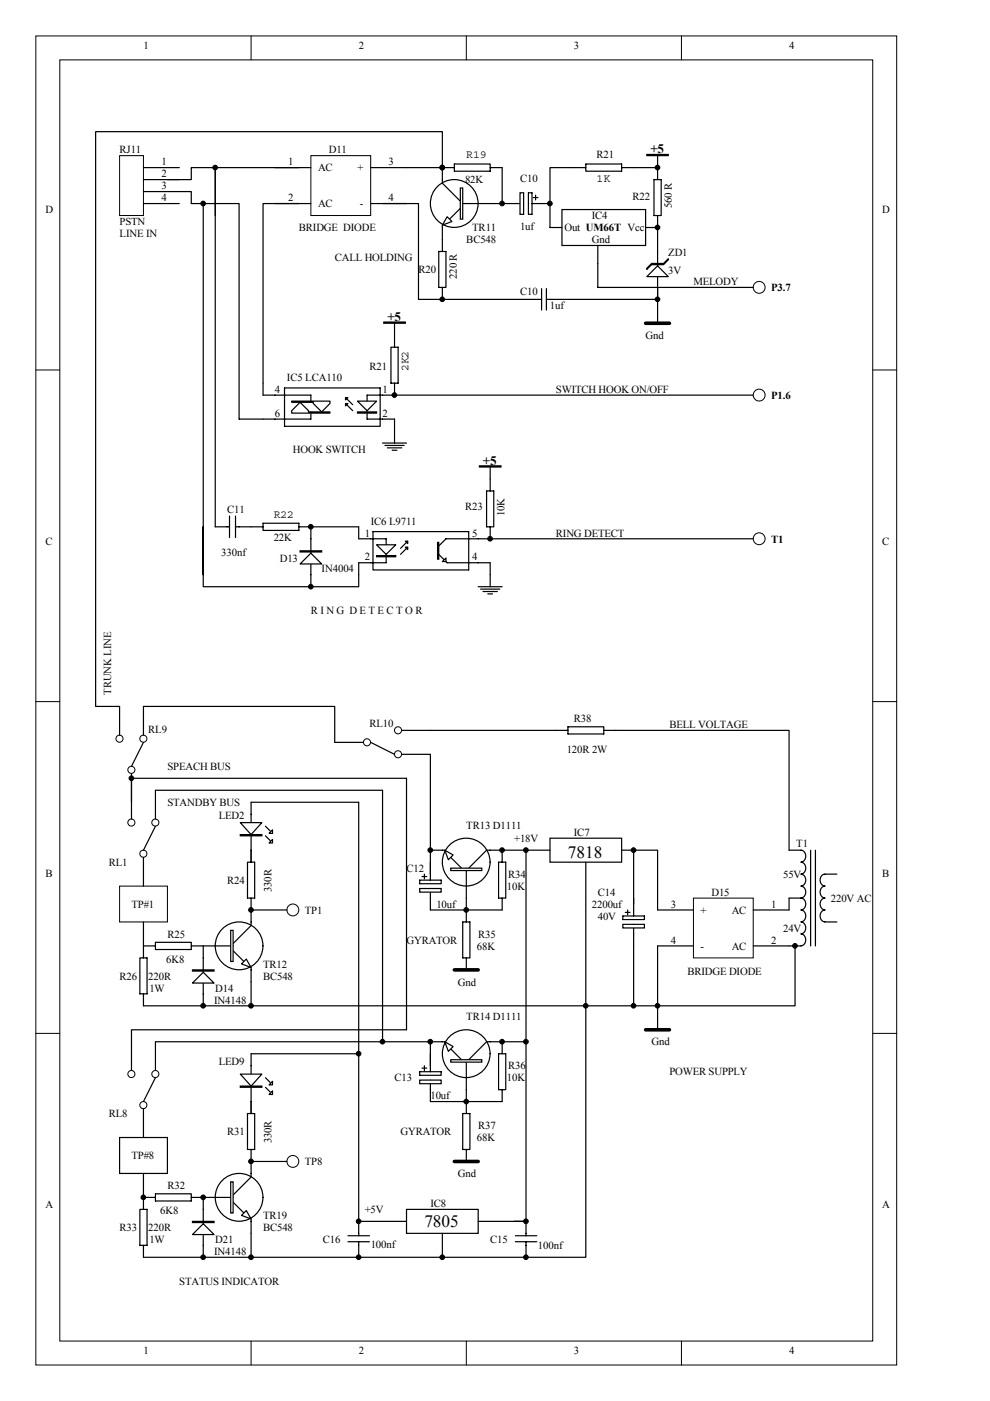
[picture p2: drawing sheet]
<svg xmlns="http://www.w3.org/2000/svg" width="210mm" height="297mm" viewBox="0 0 210 297" stroke-linecap="round" stroke-linejoin="round" font-family="sans-serif">
<g fill="none" stroke="#000" stroke-width=".21">
<path d="M7.6 7.6h182.5v281.8h-182.5zM12.7 12.7h172.3v271.6h-172.3zM53.2 7.6v5.1M98.9 7.6v5.1M144.5 7.6v5.1M7.6 78.4h5.1M185 78.4h5.1M7.6 148.8h5.1M185 148.8h5.1M7.6 219.1h5.1M185 219.1h5.1M53.2 284.3v5.1"/>
<path d="M98.9 284.3v5.1M144.5 284.3v5.1"/>
</g>
<path d="M25.4 33h5v12.7h-5z" fill="#fff" stroke="#000" stroke-width=".21"/>
<path d="M30.4 35.5h7.6M30.4 38.1h7.6M30.4 40.6h7.6M30.4 43.2h7.6M55.8 83.8h10.1v1.5M60.3 82.3h20.3v8.1h-20.3zM65.9 87.3v1.6h-10.1M73.3 85.6l1.5 1.5M73.3 84.3l1.5 1.5M83.7 83.8h-5.9v5.1h5.9" fill="none" stroke="#000" stroke-width=".25"/>
<g fill="#fff" stroke="#000" stroke-width=".25">
<path d="M75.8 85h4l-2 2.1z"/>
<path d="M73.3 84.3h.5l-.5 .5z"/>
<path d="M73.3 85.6h.5l-.5 .5z"/>
<path d="M61.8 85h8.2v.6l-1.8 1.7-1.8-1.7v-.3h-4.6z" fill-rule="evenodd"/>
<path d="M63.6 85.3l1.8 1.8v.2h4.6v.3h-8.2v-.5z" fill-rule="evenodd"/>
</g>
<path d="M75.8 87.3h4v.3h-4z" fill="#fff" stroke="#000" stroke-width=".25"/>
<path d="M83.7 68.5v2.6" fill="none" stroke="#000" stroke-width=".25"/>
<path d="M81.4 68.3h4.5v.2h-4.5z" fill="#fff" stroke="#000" stroke-width=".25"/>
<path d="M45.6 111.7h3.1M48.7 109.4v4.6M49.9 111.7h3.3M49.9 109.4v4.6M65.9 111.7v12.7" fill="none" stroke="#000" stroke-width=".25"/>
<path d="M63.6 116.8h4.6v.2h-4.6z" fill="#fff" stroke="#000" stroke-width=".25"/>
<path d="M65.9 117.3l2.3 2.3h-4.6z" fill="#fff" stroke="#000" stroke-width=".25"/>
<path d="M65.9 111.7h10.2M76.1 114.2h5.8v5.1h-5.8M79.1 112.7h20.3v8.1h-20.3zM86.4 116l-1.5 1.5M86.4 114.7l-1.5 1.6M93 117.5l1.8 1.8h9.1M103.9 114.2h-9.3l-1.6 1.6" fill="none" stroke="#000" stroke-width=".25"/>
<g fill="#fff" stroke="#000" stroke-width=".25">
<path d="M79.8 115.5h4.1l-2 2z"/>
<path d="M85.9 114.7h.5v.6z"/>
<path d="M85.9 116h.5v.5z"/>
<path d="M94.6 118.3v.8h-.8z"/>
</g>
<g fill="#fff" stroke="#000" stroke-width=".25">
<path d="M79.8 117.8h4.1v.2h-4.1z"/>
<path d="M92.8 115h.2v3.6h-.2z"/>
</g>
<path d="M103.9 99v2.6M76.1 111.7v2.5M76.1 119.3v2.6M101.4 124.4h5.1M101.9 124.9h4.1M102.4 125.4h3.1M103.4 125.9h1M103.9 121.9v2.5" fill="none" stroke="#000" stroke-width=".25"/>
<path d="M101.6 98.8h4.6v.2h-4.6z" fill="#fff" stroke="#000" stroke-width=".25"/>
<path d="M93.8 35.5v3.3l3.8 3.9M63.4 43.2h-7.6v38M93.8 47.7v3.1M97.6 43.2h6.3M97.6 44.2l-2.3 2.3" fill="none" stroke="#000" stroke-width=".25"/>
<path d="M97.6 39.9h.5v6.6h-.5z" fill="#fff" stroke="#000" stroke-width=".25"/>
<path d="M94.8 46l1 1-2 .7z" fill="#fff" stroke="#000" stroke-width=".25"/>
<g fill="none" stroke="#000" stroke-width=".25">
<path d="M106.5 43.2h4.5M112 40.9h.8v4.5h-.8zM112.8 43.2h3.8M113.6 41.4v1M111.5 63.5h3.3M114.8 61.2v4.5M115.8 63.5h3.3M115.8 61.2v4.5"/>
<circle cx="96.3" cy="43.1" r="5.1"/>
</g>
<g fill="#000" stroke="#000" stroke-width=".21">
<circle cx="93.8" cy="35.5" r=".5"/>
<circle cx="106.4" cy="43.1" r=".5"/>
</g>
<path d="M110.3 40.9h.7v4.5h-.7z" fill="#fff" stroke="#000" stroke-width=".25"/>
<path d="M63.4 35.5h-22.8v2.6h-5.1M139.4 33v2.5M113.1 41.9h1M103.9 119.3v2.6M76.1 121.9v2.5h-10.2" fill="none" stroke="#000" stroke-width=".25"/>
<g fill="#000" stroke="#000" stroke-width=".21">
<circle cx="45.6" cy="35.5" r=".5"/>
<circle cx="93.8" cy="63.5" r=".49"/>
<circle cx="65.9" cy="111.7" r=".5"/>
<circle cx="65.9" cy="124.4" r=".5"/>
</g>
<path d="M137.1 32.7h4.6v.3h-4.6z" fill="#fff" stroke="#000" stroke-width=".25"/>
<path d="M139.4 50.8v12.7" fill="none" stroke="#000" stroke-width=".25"/>
<g fill="#fff" stroke="#000" stroke-width=".25">
<path d="M137.1 58.7l2.3-2.3 2.3 2.3z"/>
<path d="M137.1 56.9l1.1-1h2.5l1-1.1v.3l-1 1h-2.5l-1.1 1z" fill-rule="evenodd"/>
</g>
<path d="M45.6 35.5v76.2M38 40.6h2.6v2.6h10.1v45.7h5.1M43.1 43.2v78.7M81.1 43.2h7.6v20.3M55.8 81.2v2.6M43.1 111.7v12.7h22.8" fill="none" stroke="#000" stroke-width=".25"/>
<circle cx="43.1" cy="43.1" r=".5" fill="#000" stroke="#000" stroke-width=".21"/>
<path d="M65.9 33h12.7v12.7h-12.7z" fill="#fff" stroke="#000" stroke-width=".21"/>
<g fill="none" stroke="#000" stroke-width=".25">
<path d="M58.3 35.5h7.6M78.6 35.5h17.7M96.3 34.8h7.6v1.5h-7.6zM103.9 35.5h2.6v7.7h-2.6M124.2 34.8h7.6v1.5h-7.6zM124.2 35.5h-7.6v12.7h2.5M131.8 35.5h7.6v2.6M138.7 38.1h1.5v7.6h-1.5zM58.3 43.2h7.6M78.6 43.2h7.6M93 53.3h1.6v7.6h-1.6zM93.8 50.8v2.5"/>
<path d="M106.5 43.2h.1M119.1 44.4h17.8v7.6h-17.8zM126.7 52v8.9h33M136.9 48.2h2.5M139.4 45.7v5.1M82.9 73.6h1.5v7.6h-1.5zM83.7 71.1v2.5M88.7 63.5h22.8M93.8 60.9v2.6M139.4 60.9v2.6h-20.3M81.1 93.9h5.1M81.6 94.4h4.1"/>
<path d="M82.1 95h3.1M83.1 95.5h1.1M83.7 81.2v2.6h76M83.7 88.9v5M53.2 111.7h2.6M55.8 110.9h7.6v1.6h-7.6zM63.4 111.7h2.5M103.2 104.1h1.5v7.6h-1.5zM103.9 111.7v2.5h55.8M103.9 101.6v2.5M53.2 223.4v12.7M56.3 230.5l1 1"/>
<path d="M56.3 228.5l1 1"/>
</g>
<g fill="#000" stroke="#000" stroke-width=".21">
<circle cx="139.4" cy="35.5" r=".5"/>
<circle cx="116.6" cy="43.1" r=".5"/>
<circle cx="139.4" cy="48.2" r=".5"/>
<circle cx="139.4" cy="63.5" r=".49"/>
<circle cx="83.6" cy="83.8" r=".5"/>
<circle cx="103.9" cy="114.2" r=".5"/>
</g>
<g fill="none" stroke="#000" stroke-width=".21">
<circle cx="161" cy="60.9" r="1.26"/>
<circle cx="161" cy="83.8" r="1.26"/>
<circle cx="161" cy="114.2" r="1.26"/>
</g>
<g fill="#fff" stroke="#000" stroke-width=".25">
<path d="M50.9 227.7h4.6l-2.3 2.6z"/>
<path d="M57.8 231.3v.8h-.8z"/>
<path d="M57.8 229.3v.7h-.8z"/>
</g>
<path d="M50.9 230.3h4.6v.2h-4.6z" fill="#fff" stroke="#000" stroke-width=".25"/>
<path d="M52.5 236.1h1.5v7.6h-1.5zM53.2 233.6v2.5M43.1 253.9h6.3M49.4 254.9l2.3 2.3M53.2 243.7v5.9l-3.8 3.8M53.2 258.4v3.1" fill="none" stroke="#000" stroke-width=".25"/>
<path d="M48.9 250.6h.5v6.6h-.5z" fill="#fff" stroke="#000" stroke-width=".25"/>
<path d="M51.2 257.7l1-1 1 1.7z" fill="#fff" stroke="#000" stroke-width=".25"/>
<g fill="none" stroke="#000" stroke-width=".25">
<path d="M43.1 253.9v12.7M53.2 261.5v5.1"/>
<circle cx="50.7" cy="253.9" r="5.1"/>
</g>
<circle cx="53.2" cy="246.2" r=".5" fill="#000" stroke="#000" stroke-width=".21"/>
<path d="M40.8 259h4.6v.2h-4.6z" fill="#fff" stroke="#000" stroke-width=".25"/>
<path d="M40.8 261.7l2.3-2.2 2.3 2.2z" fill="#fff" stroke="#000" stroke-width=".25"/>
<g fill="none" stroke="#000" stroke-width=".25">
<path d="M53.2 170.1v12.7M56.3 177.2l1 1M56.3 175.2l1 1M86.2 218.3h-58.3v8.7M30.4 235.1v6.1M33 228.5l-2.6 5.1M53.2 223.4h22.9M91.2 220.9h-58.2v6.1M25.4 241.2h10.1v7.6h-10.1zM29.7 256.4h1.5v7.6h-1.5zM30.4 253.9h2.6M30.4 248.8v7.6"/>
<path d="M33 253.1h7.6v1.5h-7.6zM40.6 253.9h2.5M53.2 246.3h7.6M30.4 264v2.6h81.1"/>
</g>
<g fill="#000" stroke="#000" stroke-width=".21">
<circle cx="81.1" cy="220.9" r=".5"/>
<circle cx="43.1" cy="266.6" r=".5"/>
<circle cx="53.2" cy="266.6" r=".5"/>
</g>
<g fill="none" stroke="#000" stroke-width=".21">
<circle cx="27.9" cy="227.7" r=".75"/>
<circle cx="30.4" cy="234.3" r=".75"/>
<circle cx="32.9" cy="227.7" r=".75"/>
<circle cx="62.1" cy="246.2" r="1.26"/>
</g>
<g fill="#fff" stroke="#000" stroke-width=".25">
<path d="M50.9 174.4h4.6l-2.3 2.6z"/>
<path d="M57.8 178v.7h-.8z"/>
<path d="M57.8 175.9v.8h-.8z"/>
</g>
<path d="M50.9 177h4.6v.2h-4.6z" fill="#fff" stroke="#000" stroke-width=".25"/>
<path d="M52.5 182.8h1.5v7.6h-1.5zM53.2 190.4v5.8l-3.8 3.8M53.2 180.3v2.5M43.1 200.6h6.3M49.4 201.6l2.3 2.3M53.2 205.1v3.1" fill="none" stroke="#000" stroke-width=".25"/>
<path d="M48.9 197.3h.5v6.6h-.5z" fill="#fff" stroke="#000" stroke-width=".25"/>
<path d="M51.2 204.4l1-1.1 1 1.8z" fill="#fff" stroke="#000" stroke-width=".25"/>
<g fill="none" stroke="#000" stroke-width=".25">
<path d="M43.1 200.6v12.7M53.2 208.2v5.1"/>
<circle cx="50.7" cy="200.5" r="5.1"/>
</g>
<circle cx="53.2" cy="192.9" r=".5" fill="#000" stroke="#000" stroke-width=".21"/>
<path d="M40.8 205.6h4.6v.3h-4.6z" fill="#fff" stroke="#000" stroke-width=".25"/>
<path d="M43.1 206.1l2.3 2.3h-4.6z" fill="#fff" stroke="#000" stroke-width=".25"/>
<g fill="none" stroke="#000" stroke-width=".25">
<path d="M27.9 173.7v-8.7h58.3v53.3M33 173.7v-6.1h48.1v53.3M33 175.2l-2.6 5.1M53.2 170.1h22.9v91.9M30.4 181.8v6.1M30.4 195.5v7.6M33 199.8h7.6v1.5h-7.6zM53.2 192.9h7.6M111.5 180.3v81.7M29.7 203.1h1.5v7.6h-1.5zM30.4 200.6h2.6M30.4 210.7v2.6h93.8"/>
<path d="M40.6 200.6h2.5M91.2 220.9h3.1M95.6 222.4l2.3 2.3M98.9 224.7v6.3M106.5 220.9h-3.3l-3.8 3.8M86.2 256.4h15.2v5.1h-15.2zM101.4 259h10.1h-2.5M73.8 263.3h4.5M73.8 262h4.5M76.1 263.3v3.3M109.3 263.3h4.5M109.3 262h4.5"/>
<path d="M111.5 263.3v3.3"/>
</g>
<g fill="#000" stroke="#000" stroke-width=".21">
<circle cx="43.1" cy="213.2" r=".5"/>
<circle cx="53.2" cy="213.2" r=".5"/>
<circle cx="76" cy="223.4" r=".5"/>
<circle cx="30.4" cy="253.9" r=".5"/>
<circle cx="43.1" cy="253.9" r=".5"/>
<circle cx="76" cy="266.6" r=".5"/>
<circle cx="111.5" cy="266.6" r=".5"/>
</g>
<g fill="none" stroke="#000" stroke-width=".21">
<path d="M25.4 187.9h10.1v7.6h-10.1z"/>
<circle cx="27.9" cy="174.4" r=".75"/>
<circle cx="32.9" cy="174.4" r=".75"/>
<circle cx="30.4" cy="181" r=".75"/>
<circle cx="62.1" cy="192.9" r="1.26"/>
</g>
<path d="M95.6 224.7h6.6v.5h-6.6z" fill="#fff" stroke="#000" stroke-width=".25"/>
<path d="M94.3 220.9l1.8 1-1 1z" fill="#fff" stroke="#000" stroke-width=".25"/>
<g fill="none" stroke="#000" stroke-width=".25">
<path d="M91.2 180.3h3.1M95.6 181.8l2.3 2.3M98.9 184.1v6.3M106.5 180.3h-3.3l-3.8 3.8M91.2 220.9v5.1M98.1 236.1h1.5v7.6h-1.5zM98.9 231v5.1M105.7 223.4h1.5v7.6h-1.5zM106.5 231v2.6h-15.3M111.5 220.9h-5v2.5M76.1 259h10.1M98.9 243.7v2.6"/>
<circle cx="98.8" cy="223.4" r="5.1"/>
</g>
<g fill="#000" stroke="#000" stroke-width=".21">
<circle cx="91.2" cy="220.9" r=".5"/>
<circle cx="98.9" cy="233.6" r=".49"/>
<circle cx="106.4" cy="220.9" r=".5"/>
<circle cx="76" cy="258.9" r=".5"/>
<circle cx="111.5" cy="258.9" r=".5"/>
</g>
<path d="M96.3 246.3h5.1" fill="none" stroke="#000" stroke-width=".76"/>
<path d="M95.6 184.1h6.6v.5h-6.6z" fill="#fff" stroke="#000" stroke-width=".25"/>
<path d="M94.3 180.3l1.8 1-1 1z" fill="#fff" stroke="#000" stroke-width=".25"/>
<g fill="none" stroke="#000" stroke-width=".25">
<path d="M25.4 149.8v6.1M30.4 149.8v6.1M30.4 157.4l-2.5 5.1M71 157.4h6.1M78.6 157.4l5.1 2.5M85.2 159.9h6v25.4M85.2 154.9h6M117.9 154.9h2.5M120.4 154.1h7.6v1.5h-7.6zM128 154.9h2.6M27.9 165h.1M27.9 164v6.1"/>
<path d="M116.6 177.7h15.2v5.1h-15.2zM98.1 195.5h1.5v7.6h-1.5zM98.9 190.4v5.1M105.7 182.8h1.5v7.6h-1.5zM106.5 190.4v2.5h-15.3M116.6 180.3h-10.1v2.5M124.2 182.8v83.8h-12.7M132.1 194.2h4.5v.8h-4.5zM132.6 193.4h1M134.3 190.4v3.8M134.3 196v4.6M98.9 203.1v2.5"/>
<circle cx="98.8" cy="182.8" r="5.1"/>
</g>
<g fill="#000" stroke="#000" stroke-width=".21">
<circle cx="27.9" cy="165" r=".5"/>
<circle cx="91.2" cy="180.2" r=".5"/>
<circle cx="98.8" cy="192.9" r=".5"/>
<circle cx="106.4" cy="180.2" r=".5"/>
<circle cx="111.5" cy="180.2" r=".5"/>
</g>
<path d="M96.3 205.6h5.1" fill="none" stroke="#000" stroke-width=".76"/>
<g fill="none" stroke="#000" stroke-width=".21">
<circle cx="25.3" cy="156.6" r=".75"/>
<circle cx="30.4" cy="156.6" r=".75"/>
<circle cx="77.8" cy="157.4" r=".75"/>
<circle cx="84.4" cy="159.9" r=".75"/>
<circle cx="84.4" cy="154.8" r=".75"/>
<circle cx="27.9" cy="163.2" r=".75"/>
</g>
<path d="M132.1 196h4.5v.7h-4.5z" fill="#fff" stroke="#000" stroke-width=".25"/>
<path d="M30.4 149.8h40.6v7.6M133.1 192.9v1.1M134.3 180.3v11.4M134.3 200.6v12.7h-10.1" fill="none" stroke="#000" stroke-width=".25"/>
<circle cx="124.2" cy="213.2" r=".5" fill="#000" stroke="#000" stroke-width=".21"/>
<path d="M147 190.4h12.7v12.7h-12.7z" fill="#fff" stroke="#000" stroke-width=".21"/>
<g fill="none" stroke="#000" stroke-width=".25">
<path d="M139.4 63.5v5M130.6 154.9h36.7v25.4h2.5a1.29 1.29 0 0 1 1 1.2 1.29 1.29 0 0 1-1 1.3M89 186.6h4.5v.8h-4.5zM89.5 185.8h1M91.2 182.8v3.8M91.2 188.4v4.5M131.8 180.3h7.6v12.6h7.6M169.8 198a1.29 1.29 0 0 1 1 1.3 1.29 1.29 0 0 1-1 1.2M169.8 195.5a1.29 1.29 0 0 1 1 1.2 1.29 1.29 0 0 1-1 1.3M169.8 192.9a1.29 1.29 0 0 1 1 1.3 1.29 1.29 0 0 1-1 1.3M169.8 190.4a1.28 1.28 0 0 1 1 1.3 1.28 1.28 0 0 1-1 1.2M169.8 185.3a1.31 1.31 0 0 1 1 1.3 1.31 1.31 0 0 1-1 1.3 1.29 1.29 0 0 1 1 1.2 1.29 1.29 0 0 1-1 1.3"/>
<path d="M169.8 182.8a1.29 1.29 0 0 1 1 1.3 1.29 1.29 0 0 1-1 1.2M169.8 190.4h-2.5v2.5h-7.6M171.9 180.3v20.3M172.9 180.3v20.3M174.9 192.9a1.29 1.29 0 0 0-1 1.3 1.29 1.29 0 0 0 1 1.3M174.9 195.5h2.5M177.4 185.3h-2.5a1.3 1.3 0 0 0-1 1.3 1.3 1.3 0 0 0 1 1.3 1.3 1.3 0 0 0-1 1.2 1.3 1.3 0 0 0 1 1.3 1.28 1.28 0 0 0-1 1.3 1.28 1.28 0 0 0 1 1.2M147 200.6h-7.6v12.7h-5.1M159.7 200.6h10.1M168.6 200.6v12.7h-29.2v5"/>
</g>
<g fill="#000" stroke="#000" stroke-width=".21">
<circle cx="134.3" cy="180.2" r=".5"/>
<circle cx="134.3" cy="213.2" r=".5"/>
<circle cx="139.4" cy="213.2" r=".5"/>
<circle cx="168.6" cy="200.5" r=".5"/>
</g>
<path d="M136.9 68.5h5M136.9 218.3h5" fill="none" stroke="#000" stroke-width=".76"/>
<path d="M89 188.4h4.5v.7h-4.5z" fill="#fff" stroke="#000" stroke-width=".25"/>
<path d="M90 185.3v1.1M89 227.2h4.5v.8h-4.5zM89.5 226.5h1M91.2 223.4v3.8M91.2 229v4.6" fill="none" stroke="#000" stroke-width=".25"/>
<path d="M89 229h4.5v.8h-4.5z" fill="#fff" stroke="#000" stroke-width=".25"/>
<path d="M93.8 35.5v-7.6h-73.5v121.9h5.1M91.2 154.9h26.7M90 226v1M93.8 261.5v5.1" fill="none" stroke="#000" stroke-width=".25"/>
<g fill="#000" stroke="#000" stroke-width=".21">
<circle cx="111.5" cy="220.9" r=".5"/>
<circle cx="93.8" cy="266.6" r=".5"/>
</g>
<g font-size="3.7">
<text x="120.4" y="182">7818</text>
<text x="90" y="260.2">7805</text>
</g>
<g font-size="2.8">
<text x="137.9" y="32.5">+5</text>
<text x="82.1" y="68">+5</text>
<text x="102.4" y="98.5">+5</text>
</g>
<g font-size="2.4">
<text x="98.9" y="33.4">R19</text>
<text x="126.5" y="38.5">1K</text>
<text x="86.6" y="78.7" transform="rotate(-90 86.6 78.7)">2K2</text>
<text x="58" y="109.8">R22</text>
</g>
<g font-size="2.3">
<text x="30.4" y="10.4">1</text>
<text x="76.1" y="10.4">2</text>
<text x="121.7" y="10.4">3</text>
<text x="167.3" y="10.4">4</text>
<text x="25.4" y="32.5">RJ11</text>
<text x="34.2" y="35.1">1</text>
<text x="61.1" y="35.1">1</text>
<text x="69.7" y="32.5">D11</text>
<text x="82.4" y="35.1">3</text>
<text x="126.5" y="33.5">R21</text>
<text x="34.2" y="37.6">2</text>
<text x="34.2" y="40.1">3</text>
<text x="67.4" y="36.3">AC</text>
<text x="75.8" y="36.3">+</text>
<text x="98.6" y="38.9">82K</text>
<text x="110.3" y="38.6">C10</text>
<text x="9.6" y="45.2">D</text>
<text x="25.4" y="47.8">PSTN</text>
<text x="34.2" y="42.7">4</text>
<text x="61.1" y="42.7">2</text>
<text x="67.4" y="43.9">AC</text>
<text x="76.3" y="43.9">-</text>
<text x="82.4" y="42.7">4</text>
<text x="125.5" y="46.5">IC4</text>
<text x="134.1" y="42.4">R22</text>
<text x="142.5" y="44.2" transform="rotate(-90 142.5 44.2)">560 R</text>
<text x="187.1" y="45.2">D</text>
<text x="25.4" y="50.3">LINE IN</text>
<text x="63.4" y="49">BRIDGE DIODE</text>
<text x="98.9" y="51.6">BC548</text>
<text x="100.1" y="49">TR11</text>
<text x="110.3" y="48.8">1uf</text>
<text x="119.7" y="49">Out UM66T Vcc</text>
<text x="125.5" y="51.6">Gnd</text>
<text x="71" y="55.4">CALL HOLDING</text>
<text x="88.7" y="57.9">R20</text>
<text x="96.8" y="59.2" transform="rotate(-90 96.8 59.2)">220 R</text>
<text x="141.7" y="58.2">3V</text>
<text x="141.7" y="54.4">ZD1</text>
<text x="110.3" y="62.5">C10</text>
<text x="116.6" y="65.5">1uf</text>
<text x="147" y="60.5">MELODY</text>
<text x="163.5" y="61.8">P3.7</text>
<text x="136.9" y="71.9">Gnd</text>
<text x="58.3" y="83.3">4</text>
<text x="60.8" y="80.8">IC5 LCA110</text>
<text x="78.3" y="78.5">R21</text>
<text x="81.1" y="83.3">1</text>
<text x="117.9" y="83.3">SWITCH HOOK ON/OFF</text>
<text x="58.3" y="88.4">6</text>
<text x="81.1" y="88.4">2</text>
<text x="163.5" y="84.6">P1.6</text>
<text x="62.1" y="96">HOOK SWITCH</text>
<text x="48.2" y="108.7">C11</text>
<text x="77.3" y="113.7">1</text>
<text x="78.6" y="111.2">IC6 L9711</text>
<text x="98.6" y="108.2">R23</text>
<text x="100.1" y="113.7">5</text>
<text x="107" y="109.4" transform="rotate(-90 107 109.4)">10K</text>
<text x="117.9" y="113.7">RING DETECT</text>
<text x="9.6" y="115.5">C</text>
<text x="46.9" y="117.8">330nf</text>
<text x="58" y="114.8">22K</text>
<text x="59.3" y="119.1">D13</text>
<text x="77.3" y="118.8">2</text>
<text x="100.1" y="118.8">4</text>
<text x="163.5" y="115.1">T1</text>
<text x="187.1" y="115.5">C</text>
<text x="68.2" y="121.4">IN4004</text>
<text x="65.9" y="130.3">R I N G D E T E C T O R</text>
<text x="23.6" y="147.3" transform="rotate(-90 23.6 147.3)">TRUNK LINE</text>
<text x="31.4" y="155.4">RL9</text>
<text x="78.3" y="154.1">RL10</text>
<text x="121.7" y="153.1">R38</text>
<text x="141.9" y="154.4">BELL VOLTAGE</text>
<text x="120.2" y="159.7">120R 2W</text>
<text x="35.5" y="163.3">SPEACH BUS</text>
<text x="35.5" y="170.9">STANDBY BUS</text>
<text x="46.4" y="173.7">LED2</text>
<text x="98.9" y="175.7">TR13 D1111</text>
<text x="109" y="178.5">+18V</text>
<text x="121.7" y="177.2">IC7</text>
<text x="168.8" y="179.5">T1</text>
<text x="9.6" y="185.9">B</text>
<text x="23.1" y="183.6">RL1</text>
<text x="86.2" y="184.8">C12</text>
<text x="187.1" y="185.9">B</text>
<text x="48.2" y="187.4">R24</text>
<text x="57.6" y="189.1" transform="rotate(-90 57.6 189.1)">330R</text>
<text x="107.5" y="188.7">10K</text>
<text x="107.7" y="186.1">R34</text>
<text x="126.7" y="189.9">C14</text>
<text x="150.8" y="189.9">D15</text>
<text x="166" y="186.1">55V</text>
<text x="176.2" y="191.2">220V AC</text>
<text x="27.9" y="192.5">TP#1</text>
<text x="64.6" y="193.7">TP1</text>
<text x="92.5" y="192.5">10uf</text>
<text x="125.5" y="192.5">2200uf</text>
<text x="126.7" y="195">40V</text>
<text x="142.2" y="192.5">3</text>
<text x="148.5" y="193.7">+</text>
<text x="155.1" y="193.7">AC</text>
<text x="163.5" y="192.5">1</text>
<text x="166" y="197.5">24V</text>
<text x="35.5" y="198.8">R25</text>
<text x="86.2" y="200.1">GYRATOR</text>
<text x="101.1" y="201.3">68K</text>
<text x="101.4" y="198.8">R35</text>
<text x="142.2" y="200.1">4</text>
<text x="148.5" y="201.3">-</text>
<text x="155.1" y="201.3">AC</text>
<text x="163.5" y="200.1">2</text>
<text x="25.4" y="207.7">R26</text>
<text x="31.4" y="207.7">220R</text>
<text x="35.2" y="204.1">6K8</text>
<text x="55.8" y="205.1">TR12</text>
<text x="55.8" y="207.7">BC548</text>
<text x="97.1" y="209">Gnd</text>
<text x="145.8" y="206.7">BRIDGE DIODE</text>
<text x="31.7" y="210.2">1W</text>
<text x="45.4" y="212.8">IN4148</text>
<text x="45.6" y="210.2">D14</text>
<text x="98.9" y="216.3">TR14 D1111</text>
<text x="138.2" y="221.7">Gnd</text>
<text x="46.4" y="225.7">LED9</text>
<text x="107.7" y="226.7">R36</text>
<text x="83.7" y="229.3">C13</text>
<text x="91.2" y="233.1">10uf</text>
<text x="107.5" y="229.3">10K</text>
<text x="141.9" y="228">POWER SUPPLY</text>
<text x="23.1" y="236.9">RL8</text>
<text x="101.4" y="239.4">R37</text>
<text x="27.9" y="245.8">TP#8</text>
<text x="48.2" y="240.7">R31</text>
<text x="57.6" y="242.4" transform="rotate(-90 57.6 242.4)">330R</text>
<text x="84.9" y="240.7">GYRATOR</text>
<text x="101.1" y="242">68K</text>
<text x="64.6" y="247">TP8</text>
<text x="97.1" y="249.6">Gnd</text>
<text x="9.6" y="256.2">A</text>
<text x="34" y="257.5">6K8</text>
<text x="35.5" y="252.1">R32</text>
<text x="77.3" y="257.2">+5V</text>
<text x="91.2" y="255.9">IC8</text>
<text x="187.1" y="256.2">A</text>
<text x="25.4" y="261">R33</text>
<text x="31.4" y="261">220R</text>
<text x="31.7" y="263.5">1W</text>
<text x="45.6" y="263.5">D21</text>
<text x="55.8" y="258.5">TR19</text>
<text x="55.8" y="261">BC548</text>
<text x="68.4" y="263.5">C16</text>
<text x="103.9" y="263.5">C15</text>
<text x="45.4" y="266.1">IN4148</text>
<text x="78.6" y="264.6">100nf</text>
<text x="114.1" y="264.8">100nf</text>
<text x="38" y="272.4">STATUS INDICATOR</text>
<text x="30.4" y="287.1">1</text>
<text x="76.1" y="287.1">2</text>
<text x="121.7" y="287.1">3</text>
<text x="167.3" y="287.1">4</text>
</g>
</svg>
